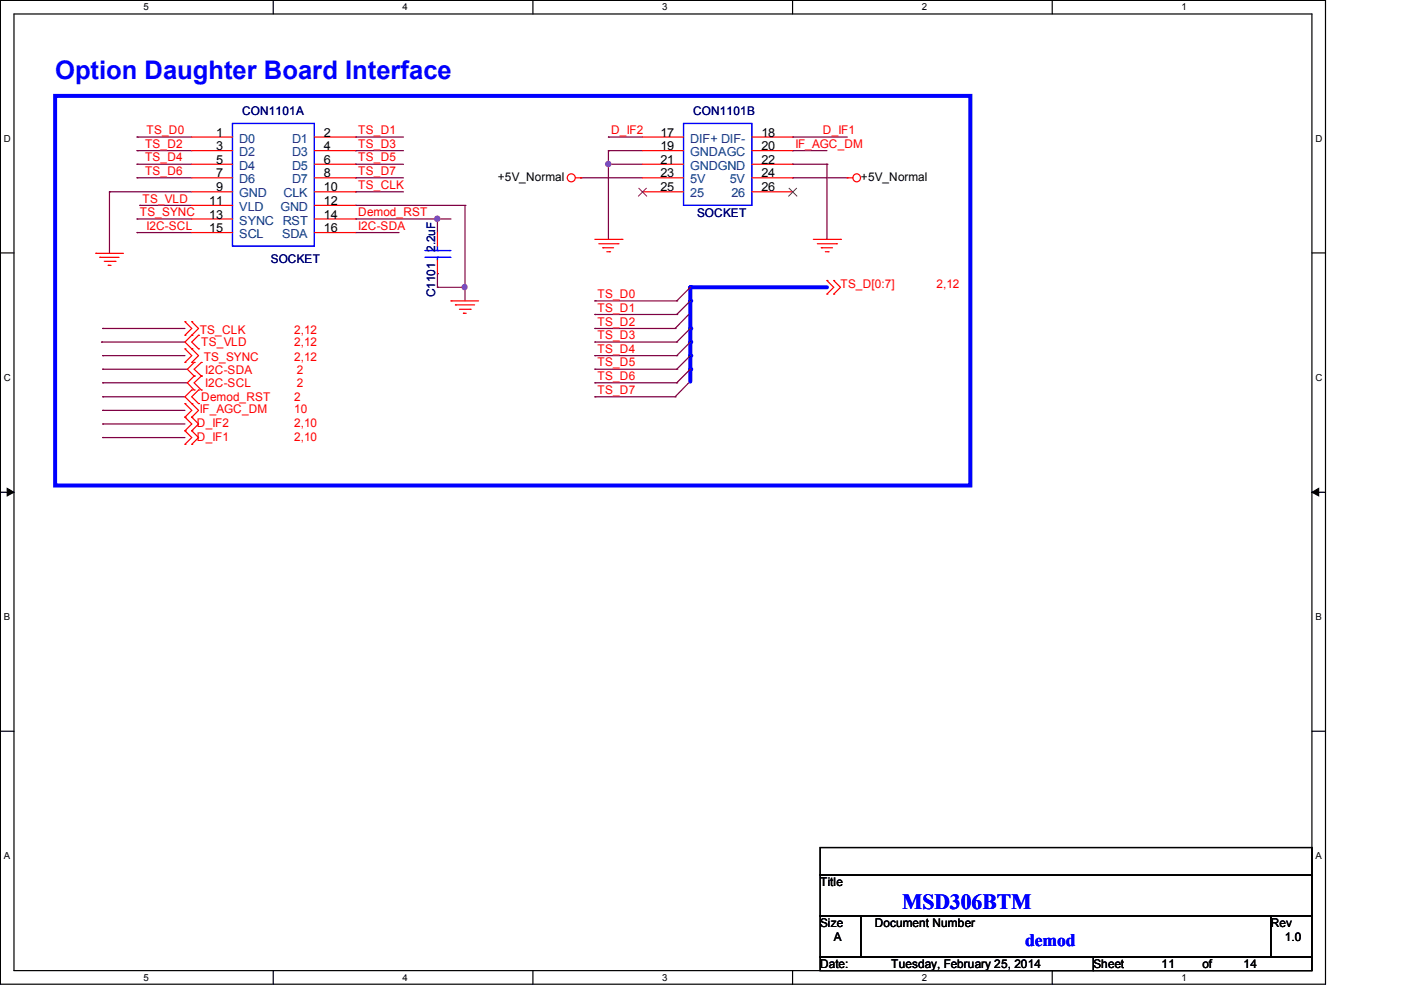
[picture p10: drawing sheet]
<svg xmlns="http://www.w3.org/2000/svg" width="297mm" height="210mm" viewBox="0 0 297 210" stroke-linecap="round" stroke-linejoin="round" font-family="sans-serif">
<path d="M.1 .1h280.8v208.4h-280.8zM3 3h275v202.7h-275z" fill="none" stroke="#000" stroke-width=".25"/>
<g fill="#fff">
<path d="M30.4 .4h1.1v2.3h-1.1z"/>
<path d="M30.4 206h1.1v2.3h-1.1z"/>
</g>
<path d="M57.9 .1v2.9M57.9 205.7v2.8" fill="none" stroke="#000" stroke-width=".25"/>
<g fill="#fff">
<path d="M85.3 .4h1.1v2.3h-1.1z"/>
<path d="M85.3 206h1.1v2.3h-1.1z"/>
</g>
<path d="M112.9 .1v2.9M112.9 205.7v2.8" fill="none" stroke="#000" stroke-width=".25"/>
<g fill="#fff">
<path d="M140.4 .4h1.1v2.3h-1.1z"/>
<path d="M140.4 206h1.1v2.3h-1.1z"/>
</g>
<path d="M168 .1v2.9M168 205.7v2.8" fill="none" stroke="#000" stroke-width=".25"/>
<g fill="#fff">
<path d="M195.4 .4h1.1v2.3h-1.1z"/>
<path d="M195.4 206h1.1v2.3h-1.1z"/>
</g>
<path d="M223 .1v2.9M223 205.7v2.8" fill="none" stroke="#000" stroke-width=".25"/>
<g fill="#fff">
<path d="M250.4 .4h1.1v2.3h-1.1z"/>
<path d="M250.4 206h1.1v2.3h-1.1z"/>
<path d="M.8 28.3h1.5v2.3h-1.5z"/>
<path d="M278.8 28.3h1.4v2.3h-1.4z"/>
<path d="M.8 78.9h1.5v2.3h-1.5z"/>
<path d="M278.8 78.9h1.4v2.3h-1.4z"/>
</g>
<path d="M.1 53.6h2.9M278 53.6h2.9" fill="none" stroke="#000" stroke-width=".25"/>
<g fill="#fff">
<path d="M.8 129.6h1.4v2.3h-1.4z"/>
<path d="M278.8 129.6h1.4v2.3h-1.4z"/>
</g>
<path d="M.1 104.3h2.9M278 104.3h2.9" fill="none" stroke="#000" stroke-width=".25"/>
<path d="M1.5 103.5l1.5 .8-1.5 .8zM278 104.3l1.5-.8v1.6z" fill="#000" stroke="#000" stroke-width=".21"/>
<g fill="#fff">
<path d="M.8 180.3h1.3v2.2h-1.3z"/>
<path d="M278.8 180.3h1.3v2.2h-1.3z"/>
</g>
<path d="M.1 154.9h2.9M278 154.9h2.9" fill="none" stroke="#000" stroke-width=".25"/>
<g fill="none" stroke="#800040" stroke-width=".25">
<path d="M123.1 37.7h.1M123.1 37.7h13M128.9 31.9h.1M128.9 34.8h.1M128.9 31.9h7.2M128.9 34.8h7.2M128.9 31.9v2.9M168 37.7h.1M168 34.8h.1M168 37.7h11.6M168 34.8h7.3M175.3 34.8h.1"/>
<path d="M175.3 34.8v15.9"/>
</g>
<path d="M146.3 63.8v5.8" fill="none" stroke="#00f" stroke-width=".85"/>
<circle cx="146.3" cy="63.8" r=".42" fill="#00f"/>
<path d="M146.3 72.5v2.9" fill="none" stroke="#00f" stroke-width=".85"/>
<circle cx="146.3" cy="72.5" r=".42" fill="#00f"/>
<path d="M128.9 29h.1M128.9 29h7.2" fill="none" stroke="#800040" stroke-width=".25"/>
<path d="M146.3 78.2v2.7" fill="none" stroke="#00f" stroke-width=".85"/>
<circle cx="146.3" cy="78.2" r=".42" fill="#00f"/>
<g fill="none" stroke="#800040" stroke-width=".25">
<path d="M29 29h.1M29 37.7h.1M29 34.8h.1M29 31.9h.1M29 31.9h11.6M29 29h11.6M29 34.8h11.6M29 37.7h11.6M75.4 34.8h.1M75.4 31.9h.1M75.4 29h.1M75.4 37.7h.1"/>
<path d="M75.4 31.9h10.1M75.4 29h10.1M75.4 34.8h10.1M75.4 37.7h10.1M128.9 34.8h.1M128.9 34.8v15.9M168 31.9h.1M168 29h.1M168 31.9h7.3M168 29h11.6M23.2 40.6h.1M23.2 40.6h17.4"/>
<path d="M23.2 40.6v13.1M29 49.3h.1M29 46.4h.1M29 49.3h11.6M29 46.4h11.6M29.6 43.5h.1M29.6 43.5h11M75.4 43.5h.1M75.4 40.6h.1M75.4 49.3h.1M75.4 43.5h23.2M75.4 49.3h9.2"/>
<path d="M75.4 40.6h10.1M92.7 46.4h.1M92.7 46.4h2.9M98.6 60.9h.1M98.6 60.9v2.9M126.1 69.6h.1M126.1 78.2h.1M126.1 72.5h.1M126.1 66.6h.1M126.1 63.8h.1M126.1 75.4h.1M126.1 69.6h17"/>
<path d="M126.1 78.2h17.3M126.1 72.5h17.3M126.1 66.6h17.3M126.1 63.8h17.3M126.1 75.4h17.3M126.1 84.1h.1M126.1 81.1h.1M126.1 84.1h17M126.1 81.1h17.3"/>
</g>
<g fill="#f0f" stroke="#f0f" stroke-width=".25">
<circle cx="128.9" cy="34.8" r=".55"/>
<circle cx="98.4" cy="60.8" r=".53"/>
<circle cx="92.7" cy="46.4" r=".55"/>
</g>
<path d="M146.3 60.9h29" fill="none" stroke="#00f" stroke-width=".85"/>
<circle cx="146.3" cy="60.9" r=".42" fill="#00f"/>
<g fill="none" stroke="#800040" stroke-width=".25">
<path d="M75.4 46.4h.1M75.4 46.4h17.3M92.7 58h.1M92.7 46.4h.1M92.7 46.4v2.9M92.7 58v2.9M98.6 43.5h.1M98.6 43.5v17.4h-5.9M21.5 72.5h.1M21.5 72.5h17.7M21.8 78.2h.1M21.8 69.6h.1"/>
<path d="M21.8 75.4h.1M21.8 78.2h17.9M21.8 69.6h17.4M21.8 75.4h17.4M92.7 60.9h.1M21.8 84.1h.1M21.8 81.1h.1M21.8 89.8h.1M21.8 92.7h.1M21.8 87h.1M21.8 84.1h17.4M21.8 81.1h17.9"/>
<path d="M21.8 89.8h17.4M21.8 92.7h17.4M21.8 87h17.4"/>
</g>
<path d="M146.3 60.9v2.9" fill="none" stroke="#00f" stroke-width=".85"/>
<circle cx="146.3" cy="60.9" r=".42" fill="#00f"/>
<path d="M146.3 69.6v2.9" fill="none" stroke="#00f" stroke-width=".85"/>
<circle cx="146.3" cy="69.6" r=".42" fill="#00f"/>
<path d="M146.3 75.4v2.8" fill="none" stroke="#00f" stroke-width=".85"/>
<circle cx="146.3" cy="75.4" r=".42" fill="#00f"/>
<g fill="none" stroke="#f00" stroke-width=".25">
<path d="M40.6 37.7h8.7M40.6 29h8.7M40.6 31.9h8.7M40.6 34.8h8.7M66.6 37.7h8.8M66.6 29h8.8M66.6 31.9h8.8M66.6 34.8h8.8M122 37.7h1.1M123.1 37.7h.1M136.1 37.7h8.8M136.1 29h8.8"/>
<path d="M136.1 31.9h8.8M136.1 34.8h8.8M159.3 37.7h8.7M159.3 29h8.7M159.3 31.9h8.7M159.3 34.8h8.7M179.6 37.7h.1M179.6 37.7h1.2M20.3 53.7h.1M20.3 53.7h5.9M21.2 54.5h.1M21.2 54.5h4"/>
<path d="M22.1 55.4h2.3M22.9 56.2h.1M22.9 56.2h.6M24.4 55.4h.1M40.6 40.6h8.7M40.6 43.5h8.7M40.6 46.4h8.7M40.6 49.3h8.7M66.6 40.6h8.8M66.6 43.5h8.8M66.6 46.4h8.8M66.6 49.3h8.8"/>
<path d="M92.7 49.3v2.9M92.7 55.1v2.9M126.1 50.7h5.7M126.9 51.6h4.1M127.8 52.5h.1M127.8 52.5h2.2M128.6 53.3h.6M129.2 53.3h.1M131 51.6h.1M131.8 50.7h.1M136.1 40.6h8.8M159.3 40.6h8.7"/>
<path d="M172.4 50.7h5.7M173.2 51.6h4.1M174.1 52.5h.1M174.1 52.5h2.3M174.9 53.3h.6M175.3 59.4h.1M175.3 59.4l1.4 1.5-1.4 1.4M175.5 53.3h.1M176.7 59.4h.1M176.7 59.4l1.4 1.5-1.4 1.4M177.3 51.6h.1M178.1 50.7h.1"/>
<path d="M39.2 73.9h.1M39.2 76.8h.1M39.2 68.2h.1M39.2 71h.1M39.2 73.9l1.4 1.5-1.4 1.4M39.2 68.2l1.4 1.4-1.4 1.4M40.6 71h.1M40.6 73.9h.1M40.6 76.8h.1M40.6 68.2h.1M40.6 68.2l1.5 1.4-2.9 2.9 2.9 2.9-1.5 1.4M41.1 79.7h.1"/>
<path d="M41.1 76.8h.1M41.1 79.7l-1.4 1.4 1.4 1.5M41.1 76.8l-1.4 1.4 1.4 1.5M42.1 73.9h.1M42.1 71h.1M42.1 71l-1.5 1.5 1.5 1.4M42.7 79.7h.1M42.7 76.8h.1M42.7 79.7l-1.6 1.4 1.6 1.5M42.7 76.8l-1.6 1.4 1.6 1.5M95.6 63.8h.1M95.6 63.8h5.8"/>
<path d="M96.5 64.6h.1M96.5 64.6h4.1M97.4 65.5h2.3M98.2 66.4h.1M98.2 66.4h.6M99.7 65.5h.1M175.3 62.3h.1M176.7 62.3h.1M39.2 88.4h.1M39.2 85.5h.1M39.2 94.1h.1M39.2 91.3h.1"/>
<path d="M39.2 85.5l1.4 1.5-1.4 1.4M39.2 91.3l1.4 1.4-1.4 1.4M39.2 88.4l1.4 1.4-1.4 1.5M40.6 82.6h.1M40.6 85.5h.1M40.6 88.4h.1M40.6 94.1h.1M40.6 91.3h.1M40.6 82.6l-1.4 1.5 2.9 2.9-1.5 1.4M40.6 91.3l1.5 1.4-1.5 1.4M40.6 88.4l1.5 1.4-1.5 1.5M41.1 82.6h.1"/>
<path d="M42.1 85.5h.1M42.1 82.6h.1M42.1 82.6l-1.5 1.5 1.5 1.4M42.7 82.6h.1"/>
<circle cx="121.1" cy="37.7" r=".85"/>
<circle cx="181.5" cy="37.7" r=".82"/>
</g>
<g fill="none" stroke="#800040" stroke-width=".25">
<path d="M143.1 69.6h.1M143.4 63.8h.1M143.4 66.6h.1M143.4 72.5h.1M143.4 75.4h.1M143.4 78.2h.1M146 66.6l-2.9 3M146.3 60.9l-2.9 2.9M146.3 63.8l-2.9 2.8M146.3 69.6l-2.9 2.9M146.3 72.5l-2.9 2.9M146.3 75.4l-2.9 2.8"/>
<path d="M146.3 78.2l-2.9 2.9M143.1 84.1h.1M143.4 81.1h.1M146 81.1l-2.9 3"/>
</g>
<path d="M173.8 179.6h104.2v5.8h-104.2zM173.8 185.4h104.2v8.7h-104.2zM173.8 194.1h8.7v8.7h-8.7zM182.5 194.1h86.8v8.7h-86.8zM269.3 194.1h8.7v8.7h-8.7zM173.8 202.8h57.9v2.9h-57.9zM231.7 202.8h46.3v2.9h-46.3z" fill="none" stroke="#000" stroke-width=".25"/>
<path d="M11.7 20.3h194v82.6h-194z" fill="none" stroke="#00f" stroke-width=".85"/>
<path d="M49.3 26.2h17.3v26h-17.3zM144.9 26.2h14.4v17.3h-14.4zM90.1 53.1h5.2M90.1 54.5h5.2M92.7 54.5h.1M92.7 53.1h.1M92.7 52.2v.9M92.7 54.5v.6M95.3 53.1h.1M95.3 54.5h.1" fill="none" stroke="#00f" stroke-width=".25"/>
<path d="M135.3 39.8l1.8 1.8M137 39.8l-1.7 1.8M167.2 39.8l1.8 1.8M168.9 39.8l-1.8 1.8" fill="none" stroke="#804000" stroke-width=".21"/>
<g fill="#f0f" stroke="#f0f" stroke-width=".25">
<circle cx="128.9" cy="34.8" r=".55"/>
<circle cx="98.4" cy="60.8" r=".53"/>
<circle cx="92.7" cy="46.4" r=".55"/>
</g>
<text font-size="5.4" fill="#00f" x="11.7" y="16.8">Option Daughter Board Interface</text>
<text font-size="4.6" fill="#00f" x="191.2" y="192.5">MSD306BTM</text>
<text font-size="3.7" fill="#00f" x="217.3" y="200.4">demod</text>
<g font-size="2.6">
<text x="45.8" y="29">1</text>
<text x="68.7" y="29">2</text>
<text x="140" y="29">17</text>
<text x="161.4" y="29">18</text>
<text x="45.8" y="31.8">3</text>
<text x="45.8" y="34.7">5</text>
<text x="68.7" y="31.8">4</text>
<text x="68.7" y="34.7">6</text>
<text x="140" y="31.8">19</text>
<text x="140" y="34.7">21</text>
<text x="161.4" y="31.8">20</text>
<text x="161.4" y="34.7">22</text>
<text x="45.8" y="37.6">7</text>
<text x="45.8" y="40.6">9</text>
<text x="68.7" y="37.6">8</text>
<text x="68.7" y="40.6">10</text>
<text x="140" y="37.6">23</text>
<text x="140" y="40.6">25</text>
<text x="161.4" y="37.6">24</text>
<text x="161.4" y="40.6">26</text>
<text x="44.4" y="43.4">11</text>
<text x="44.4" y="46.3">13</text>
<text x="68.7" y="43.4">12</text>
<text x="68.7" y="46.3">14</text>
<text x="44.4" y="49.2">15</text>
<text x="68.7" y="49.2">16</text>
</g>
<g font-size="2.6" fill="#004080">
<text x="50.7" y="30.2">D0</text>
<text x="50.7" y="33.1">D2</text>
<text x="50.7" y="36">D4</text>
<text x="61.9" y="30.2">D1</text>
<text x="61.9" y="33.1">D3</text>
<text x="61.9" y="36">D5</text>
<text x="146.3" y="30.2">DIF+ DIF-</text>
<text x="146.3" y="33.1">GNDAGC</text>
<text x="146.3" y="36">GNDGND</text>
<text x="50.7" y="38.9">D6</text>
<text x="50.7" y="41.8">GND</text>
<text x="60.1" y="41.8">CLK</text>
<text x="61.9" y="38.9">D7</text>
<text x="146.3" y="38.9">5V</text>
<text x="146.3" y="41.8">25</text>
<text x="154.7" y="38.9">5V</text>
<text x="155" y="41.8">26</text>
<text x="50.7" y="44.7">VLD</text>
<text x="50.7" y="47.6">SYNC</text>
<text x="59.4" y="44.7">GND</text>
<text x="59.9" y="47.6">RST</text>
<text x="50.7" y="50.5">SCL</text>
<text x="59.8" y="50.5">SDA</text>
</g>
<g font-size="2.5" fill="#f00">
<text x="31.1" y="28.4">TS_D0</text>
<text x="75.9" y="28.4">TS_D1</text>
<text x="129.5" y="28.4">D_IF2</text>
<text x="174.4" y="28.4">D_IF1</text>
<text x="30.7" y="34.2">TS_D4</text>
<text x="30.7" y="31.3">TS_D2</text>
<text x="75.9" y="34.2">TS_D5</text>
<text x="75.9" y="31.3">TS_D3</text>
<text x="168.6" y="31.3">IF_AGC_DM</text>
<text x="30.7" y="37.1">TS_D6</text>
<text x="75.9" y="40">TS_CLK</text>
<text x="75.9" y="37.1">TS_D7</text>
<text x="29.6" y="45.8">TS_SYNC</text>
<text x="30.2" y="42.9">TS_VLD</text>
<text x="75.9" y="45.8">Demod_RST</text>
<text x="31.1" y="48.7">I2C-SCL</text>
<text x="75.9" y="48.7">I2C-SDA</text>
<text x="126.7" y="63.2">TS_D0</text>
<text x="178.1" y="61">TS_D[0:7]</text>
<text x="198.4" y="61">2,12</text>
<text x="42.3" y="70.8">TS_CLK</text>
<text x="62.3" y="70.8">2,12</text>
<text x="126.7" y="69">TS_D2</text>
<text x="126.7" y="71.9">TS_D3</text>
<text x="126.7" y="66">TS_D1</text>
<text x="42.7" y="73.4">TS_VLD</text>
<text x="43.2" y="76.5">TS_SYNC</text>
<text x="62.3" y="73.4">2,12</text>
<text x="62.3" y="76.5">2,12</text>
<text x="126.7" y="77.6">TS_D5</text>
<text x="126.7" y="74.8">TS_D4</text>
<text x="43.5" y="82">I2C-SCL</text>
<text x="43.5" y="79.2">I2C-SDA</text>
<text x="62.9" y="82">2</text>
<text x="62.9" y="79.2">2</text>
<text x="126.7" y="83.5">TS_D7</text>
<text x="126.7" y="80.5">TS_D6</text>
<text x="42.3" y="87.5">IF_AGC_DM</text>
<text x="42.7" y="85">Demod_RST</text>
<text x="62.3" y="87.5">10</text>
<text x="62.3" y="85">2</text>
<text x="41.7" y="93.4">D_IF1</text>
<text x="41.7" y="90.4">D_IF2</text>
<text x="62.3" y="93.4">2,10</text>
<text x="62.3" y="90.4">2,10</text>
</g>
<g font-size="2.5" fill="#000080">
<text x="51.3" y="24.5">CON1101A</text>
<text x="146.9" y="24.5">CON1101B</text>
<text x="147.7" y="45.9">SOCKET</text>
<text x="92.2" y="53.3" transform="rotate(-90 92.2 53.3)">2.2uF</text>
<text x="57.4" y="55.7">SOCKET</text>
<text x="92.2" y="62.9" transform="rotate(-90 92.2 62.9)">C1101</text>
</g>
<g font-size="2.5">
<text x="105.5" y="38.4">+5V_Normal</text>
<text x="182.4" y="38.4">+5V_Normal</text>
<text x="173.8" y="187.8">Title</text>
<text x="173.8" y="196.4">Size</text>
<text x="185.4" y="196.4">Document Number</text>
<text x="269.3" y="196.4">Rev</text>
<text x="176.7" y="199.3">A</text>
<text x="272.3" y="199.3">1.0</text>
<text x="173.8" y="205.1">Date:</text>
<text x="188.9" y="205.1">Tuesday, February 25, 2014</text>
<text x="231.7" y="205.1">Sheet</text>
<text x="246.2" y="205.1">11</text>
<text x="254.8" y="205.1">of</text>
<text x="263.6" y="205.1">14</text>
</g>
<g font-size="2">
<text x="30.4" y="2.2">5</text>
<text x="85.3" y="2.2">4</text>
<text x="140.4" y="2.2">3</text>
<text x="195.4" y="2.2">2</text>
<text x="250.4" y="2.2">1</text>
<text x=".8" y="30.1">D</text>
<text x="278.8" y="30.1">D</text>
<text x=".8" y="80.7">C</text>
<text x="278.8" y="80.7">C</text>
<text x=".8" y="131.4">B</text>
<text x="278.8" y="131.4">B</text>
<text x=".8" y="182">A</text>
<text x="278.8" y="182">A</text>
<text x="30.4" y="207.8">5</text>
<text x="85.3" y="207.8">4</text>
<text x="140.4" y="207.8">3</text>
<text x="195.4" y="207.8">2</text>
<text x="250.4" y="207.8">1</text>
</g>
</svg>
